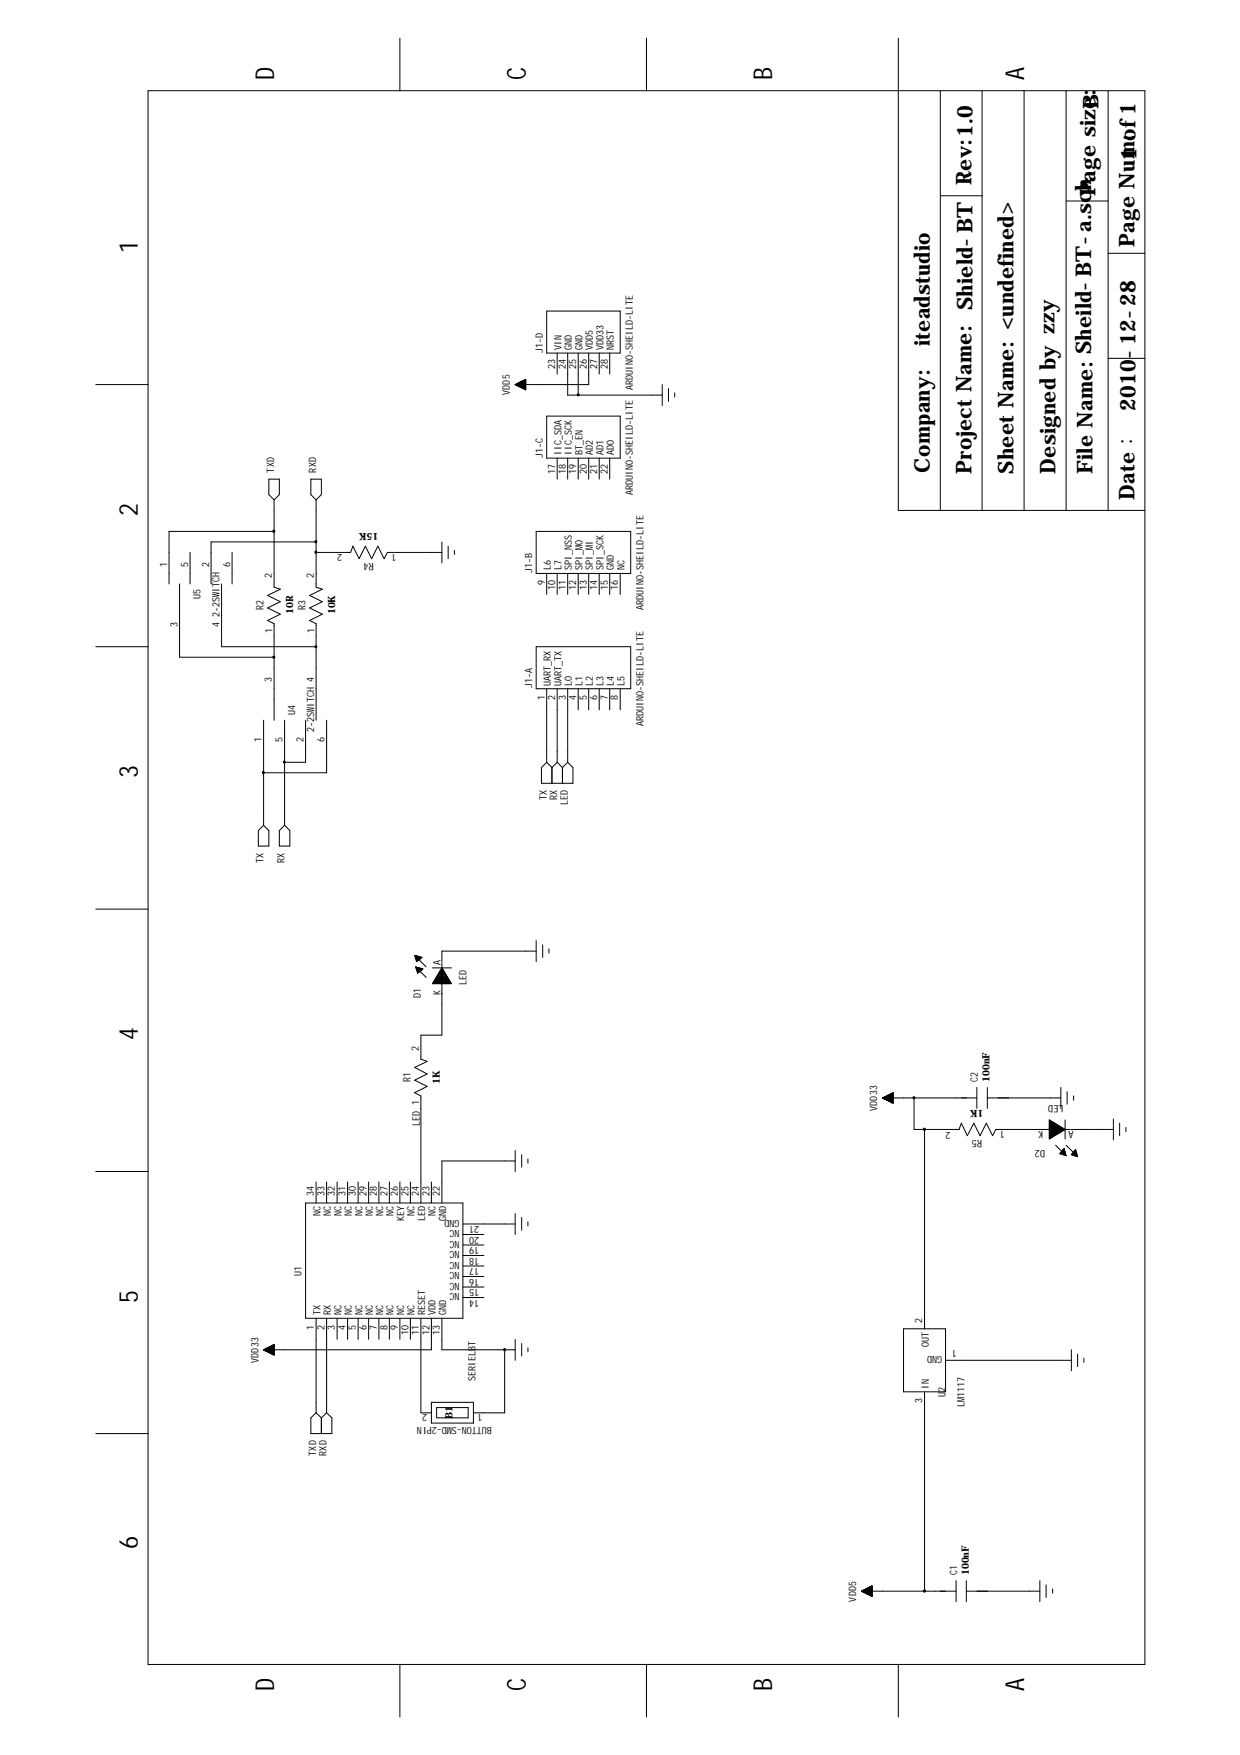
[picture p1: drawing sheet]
<svg xmlns="http://www.w3.org/2000/svg" width="210mm" height="297mm" viewBox="0 0 210 297" stroke-linecap="round" stroke-linejoin="round" font-family="sans-serif">
<g fill="none" stroke="#000" stroke-width=".17">
<path d="M25.1 15.4h168.7v266.3h-168.7zM67.7 6.5v8.9M109.4 6.5v8.9M152.1 6.5v8.8M152.1 15.4v71h41.7M159.2 15.4v71M166.2 15.4v71M173.4 15.4v71M180.5 15.4v71M187.6 15.4v71M159.2 33.1h7M180.5 34h7.1"/>
<path d="M92.5 52.6h12.5v7.2h-12.5zM94.3 59.8v3.5M96.1 59.8v7.1h16M97.9 59.8v7.1M99.7 59.8v5.3h-12.5M101.4 59.8v3.5M103.2 59.8v3.5M187.6 42.9h6.2M16.2 65.1h8.9M87.2 65.1l1.8-.9v1.8zM87.3 65.1h1.7M87.5 65v.2h1.5"/>
<path d="M87.6 64.9v.4M87.6 65.3h1.4M87.7 64.8v.5h1.3M87.8 64.8v.6M87.8 65.4h1.2M88 64.7v.8M88 65.5h1M88.2 64.6v.9M88.2 65.6h.8M88.3 64.5v1.1M88.4 64.5v1.2M88.5 65.7h.5"/>
<path d="M88.6 64.4v1.4M88.6 65.8h.4M88.7 64.3v1.6h.3M88.9 64.2v1.7M88.9 65.9h.1M89 64.2l-.1 1.7M89 64.3h-.2v1.6M89 64.4h-.4v1.4M89 64.5h-.5v1.2M89 64.5h-.7v1.1h.7M89 64.6h-.8v1M89 64.7h-.9v.8"/>
<path d="M89 64.7h-1.1v.7M89 64.8h-1.2v.5M89 64.9h-1.3v.4M89 65h-1.5v.2M89 65h-1.6v.1M92.5 70.4h12.5v7.1h-12.5zM94.3 77.5v3.6M96.1 77.5v3.6M97.9 77.5v3.6M99.7 77.5v3.6M101.4 77.5v3.6M103.2 77.5v3.6"/>
<path d="M112.1 65.1v3.6M113.2 65.8v2.1M114.2 66.5v.7M187.6 60.6h6.2M30.4 98.8v12.4h16M32.2 93.5v5.3M37.5 98.8v10.7h16M39.3 93.5v5.3M45.5 81.1h1.8v2.6l-.9 .9-.9-.9zM46.4 84.6v14.8l1.1 .3-2.2 1.1 2.2 1-2.2 1.1 2.2 1.1-2.2 1 1.1 .6v16.3M46.4 89.9h-17.8v8.9M52.6 81.1h1.8v2.6l-.9 .9-.9-.9z"/>
<path d="M53.5 84.6v14.8l1.1 .3-2.2 1.1 2.2 1-2.2 1.1 2.2 1.1-2.2 1 1.1 .6v16.3M53.5 93.5h5.9l.3-1.1 1.1 2.2 1-2.2 1.1 2.2 1.1-2.2 1 2.2 .6-1.1h9.2M53.5 91.7h-17.8v7.1M74.8 91.7v3.6M75.9 92.4v2.2M76.9 93.2v.6M90.8 89.9h16v7.2h-16zM92.5 97.1v3.5M94.3 97.1v3.5M96.1 97.1v3.5M97.9 97.1v3.5M99.7 97.1v3.5"/>
<path d="M101.4 97.1v3.5M103.2 97.1v3.5M105 97.1v3.5M16.2 109.5h8.9M90.8 109.5h16v7.1h-16zM92.5 116.6v12.4M94.3 116.6v12.4M96.1 116.6v12.4M97.9 116.6v3.5M99.7 116.6v3.5M101.4 116.6v3.5M103.2 116.6v3.5"/>
<path d="M105 116.6v3.5M44.6 121.9v17.8M44.6 139.7l.9 .9v2.6h-1.8v-2.6zM48.2 121.9v17.8M48.2 139.7l.9 .9v2.6h-1.8v-2.6zM51.7 121.9v7.1h-3.5M55.3 121.9v8.9h-10.7M92.5 129l.9 .9M92.5 129l-.8 .9v2.7h5.3v-2.7l-.9-.9M93.4 129.9v2.7M94.3 129l.9 .9M94.3 129l-.9 .9"/>
<path d="M95.2 129.9v2.7M96.1 129l-.9 .9M16.2 153.9h8.9M90.8 159.2v3.6M91.9 159.9v2.1M70.2 161.9h.7M70.3 162h1.1M70.4 163.6l1.7 1.8M70.4 163.6l.3 1.1M70.4 163.6l1.2 .4M70.4 161.9l1.7 1.7M70.4 161.7v.5h.8"/>
<path d="M70.4 163.8h.6M70.4 162.4h.6M70.4 164h1.2M70.4 162.6h.4M70.5 163.7v.5h.9M70.5 161.7v1.1M70.6 164.4h.6M70.7 164.5h.3M70.7 161.8v.8M70.7 163.7v1M70.9 161.9v.6M70.9 163.8v.8"/>
<path d="M71.1 162v.4M71.1 163.8v.7M71.2 162v.2M71.2 163.9v.4M71.2 162.2l-.7 .6M71.4 164.2l-.7 .5M71.4 163.9v.3M71.4 162l-1.2-.3 .3 1.1M71.4 162l-.2 .2M71.6 164l-.2 .2M73.2 163.8h3.2M73.3 166.3h3"/>
<path d="M73.4 166.2v.3M73.4 166.1h2.8M73.5 165.9h2.6M73.6 165.9v.6M73.6 165.8h2.4M73.7 166.5v-.9h2.2v.9M73.8 165.4h2M73.9 165.3v1.2M74 165.3h1.6M74.2 164.9h1.2M74.3 166.5v-1.8h1.1v1.8M74.4 164.5h.8"/>
<path d="M74.5 164.4h.6M74.5 164.4v2.1M74.6 164.2h.4M74.6 164.2v2.3M74.7 164h.2M74.8 162.9v12.3h-3.6v4.1l1.1 .3-2.1 1.1 2.1 1.1-2.1 1 2.1 1.1-2.1 1 1 .6v18.1M74.8 163.8l1.6 2.7h-3.2zM75 164.1v2.4M75.1 164.4v2.1M75.5 165v1.5M75.5 165h-1.4v1.5M75.7 165.3v1.2"/>
<path d="M76 165.9v.6M76.2 166.2v.3M90.8 161h-16v1.8M92.9 160.6v.7M16.2 198.3h8.9M87.2 196.5h-12.4v7.1M87.2 194.7v3.6M88.3 195.4v2.2M89.4 196.2v.7M149.4 185.8h16M149.4 185.8l1.8 .9M149.4 185.8l1.8-.9v1.8"/>
<path d="M149.5 185.8v.1M149.5 185.9h1.7M149.6 185.7v.3M149.6 186h1.6M149.7 185.7v.3M149.7 186.1h1.5M149.9 185.6v.5M149.9 186.1h1.3M150 185.5v.7M150 186.2h1.2M150.2 185.4v.9h1M150.3 185.4v.9"/>
<path d="M150.5 185.3v1.1M150.5 186.4h.7M150.6 185.2v1.3h.6M150.7 185.2v1.3M150.9 185.1v1.5M150.9 186.6h.3M151 185v1.6M151 186.7h.2M151.2 185l-.1 1.7M151.2 185.1h-.2v1.5M151.2 185.1h-.4v1.4h.4M151.2 185.2h-.5v1.3"/>
<path d="M151.2 185.3h-.7v1.1M151.2 185.4h-.8v.9h.8M151.2 185.4h-1v.9M151.2 185.5h-1.1v.7M151.2 185.6h-1.2v.5M151.2 185.6h-1.4v.5M151.2 185.7h-1.6v.3M151.2 185.7h-1.7v.2M154.7 185.8v5.4h7.6l.4-1.1 1 2.1 1.1-2.1 1.1 2.1 1.1-2.1 1 2.1 .6-1h12.6M156.5 191.2v33.7M165.4 184.1v3.5M167.1 185.8h12.5"/>
<path d="M167.1 184.1v3.5M177.6 189.6l2.7 1.6-2.7 1.6zM177.6 190.7h1.8v1h-1.8M177.6 190.4h1.5v1.5M177.6 190.1h.9v2.1h-.9M177.6 191h2.4M177.6 190.8h2.1M177.6 190.3h1.2M177.6 189.9h.6M177.6 189.8h.3M177.6 192.6h.3M177.6 192.4h.6"/>
<path d="M177.6 192.1h1.2M177.6 191.9h1.5M177.6 191.5h2.1M177.6 191.3h2.4M177.8 189.7v3M178 189.8v2.8M178.2 189.9v2.5M178.4 190v2.3M178.7 190.2v1.9M178.7 193.8l1.8 1.8M178.9 190.3v1.8M179.2 190.5v1.3"/>
<path d="M179.4 195.3l1.1 .3M179.4 195.3h.9M179.5 195.1h.8M179.6 184.1v3.5M179.6 190.7v.9M179.6 195v.3M179.7 194.9h.6M179.7 190.8v.7M179.7 194.8v.6M179.8 194.7h.4M180 191v.4M180 194.5v.9h.4"/>
<path d="M180 194.5l-.6 .8M180 194.5h.1M180.1 191.1v.2M180.1 194.4v1.1M180.1 194.4l-.1 .1M180.1 194.4l.4 1.2M180.3 189.6v3.2M180.3 194.9v.6M180.5 193.8l1.7 1.8M180.6 184.8v2.1M181.4 191.2h7.1M181.4 195.4h.9"/>
<path d="M181.5 195.3h.7M181.5 195.2v.3M181.7 195.1h.5M181.7 185.5v.7M181.7 195v.5M181.8 194.9h.3M181.9 194.7h.2M181.9 194.7l-.5 .7M181.9 194.7v.9h.5M182.1 194.5l.3 1.3-1-.4M182.1 194.5l-.2 .2M182.1 194.5v1.2"/>
<path d="M182.2 195.1v.6M188.5 189.4v3.5M189.5 190.1v2.1M190.6 190.8v.7M51.7 203.6h26.7v19.5h-26.7zM53.5 200.1v3.5M55.3 200.1v3.5M57.1 200.1v3.5M58.8 200.1v3.5M60.6 200.1v3.5M62.4 200.1v3.5M64.1 200.1v3.5"/>
<path d="M65.9 200.1v3.5M67.7 200.1v3.5M69.5 200.1v3.5M73 200.1v3.5M78.4 219.6h3.5M78.4 217.8h3.5M78.4 216.1h3.5M78.4 214.3h3.5M78.4 212.5h3.5M78.4 210.7h3.5M78.4 208.9h3.5M78.4 207.2h8.8"/>
<path d="M87.2 205.4v3.5M88.3 206.1v2.1M89.4 206.8v.7M44.6 228.5l1.8-.9v1.7zM44.7 228.4v.1M44.7 228.5h1.7M44.8 228.4v.1M44.8 228.6h1.6M45 228.3v.3M45 228.7h1.4M45.1 228.2v.5M45.1 228.8h1.3"/>
<path d="M45.3 228.1v.7h1.1M45.4 228.1v.7M45.4 228.9h1M45.6 228v.9M45.6 229h.8M45.7 227.9v1.1M45.7 229h.7M45.8 227.9v1.2M45.8 229.1h.6M46 227.8v1.3M46.1 227.7v1.5M46.1 229.3h.3"/>
<path d="M46.3 227.7v1.6M46.3 229.3h.1M46.4 227.6l-.1 1.7M46.4 227.7h-.2v1.6M46.4 227.7h-.4v1.5h.4M46.4 227.8h-.5v1.3M46.4 227.9h-.6v1.1M46.4 228h-.8v1M46.4 228h-.9v.9M46.4 228.1h-1.1v.7M46.4 228.2h-1.2v.6M46.4 228.2h-1.4v.5"/>
<path d="M46.4 228.3h-1.5v.3M46.4 228.4h-1.7v.1M53.5 239.1l-.9 .9v2.6h3.6v-2.6l-.9-.9M53.5 223.1v16M53.5 239.1l.9 .9M54.4 240v2.6M55.3 223.1v16M55.3 239.1l-.9 .9M57.1 223.1v3.6M58.8 223.1v3.6M60.6 223.1v3.6M62.4 223.1v3.6"/>
<path d="M64.1 223.1v3.6M65.9 223.1v3.6M67.7 223.1v3.6M69.5 223.1v3.6M71.2 223.1v16h1.8M73 223.1v5.4h-28.4M73 237.3h7.1v3.6h-7.1zM73.9 238.2h5.3v1.8h-5.3zM74.8 223.1v5.4h12.4M85.4 228.5v10.6h-5.3M87.2 226.7v3.5M88.3 227.4v2.1"/>
<path d="M89.4 228.1v.7M153 224.9h7.1v10.7h-7.1zM156.5 235.6v33.7M160.1 230.2h21.3M181.4 228.5v3.5M182.4 229.2v2.1M183.5 229.9v.7M16.2 242.6h8.9M145.8 269.3h16M145.9 269.3h.1M145.9 269.4h1.7M146 269.2v.2"/>
<path d="M146 269.4h1.6M146.2 269.1v.4M146.2 269.5h1.4M146.3 269.1v.5h1.3M146.5 269v.6h1.1M146.6 268.9v.8M146.6 269.7h1M146.8 268.8v1M146.8 269.8h.8M146.9 268.8v1M146.9 269.9h.7M147 268.7v1.2"/>
<path d="M147.1 269.9h.5M147.2 268.6v1.4M147.3 268.5v1.5M147.4 270.1h.2M147.5 268.5v1.6M147.5 270.2h.1M147.6 268.4v1.8l-1.8-.9M147.6 268.4l-1.8 .9M147.6 268.4l-.1 1.8M147.6 268.5h-.2v1.6M147.6 268.6h-.4v1.4h.4M147.6 268.7h-.5v1.2"/>
<path d="M147.6 268.8h-.6v1.1M147.6 268.8h-.7v1M147.6 268.9h-.9v.8M147.6 268.9h-1.1v.7M147.6 269h-1.2v.6M147.6 269.1h-1.3v.4M147.6 269.1h-1.5v.3M147.6 269.2h-1.6v.2M161.8 267.5v3.6M163.6 269.3h12.4M163.6 267.5v3.6M176 267.5v3.6"/>
<path d="M177.1 268.3v2.1M178.2 268.9v.7M67.7 281.7v8.9M109.4 281.7v8.9M152.1 281.7v8.9"/>
</g>
<g fill="#000" stroke="#000" stroke-width=".17">
<path d="M97.7 66.7h.3v.2h-.3z" fill-rule="evenodd"/>
<path d="M46.2 89.8h.3v.2h-.3z" fill-rule="evenodd"/>
<path d="M53.3 93.3h.3v.3h-.3z" fill-rule="evenodd"/>
<path d="M53.3 91.6h.3v.2h-.3z" fill-rule="evenodd"/>
<path d="M46.2 111.1h.3v.3h-.3z" fill-rule="evenodd"/>
<path d="M53.3 109.3h.3v.3h-.3z" fill-rule="evenodd"/>
<path d="M44.4 130.6h.3v.3h-.3z" fill-rule="evenodd"/>
<path d="M48 128.9h.2v.2h-.2z" fill-rule="evenodd"/>
<path d="M154.6 185.7h.2v.2h-.2z" fill-rule="evenodd"/>
<path d="M156.3 191h.3v.3h-.3z" fill-rule="evenodd"/>
<path d="M85.3 228.3h.2v.3h-.2z" fill-rule="evenodd"/>
<path d="M156.3 269.2h.3v.2h-.3z" fill-rule="evenodd"/>
</g>
<g font-size="4.4">
<text x="46.4" y="13.6" transform="rotate(-90 46.4 13.6)">D</text>
<text x="89" y="13.6" transform="rotate(-90 89 13.6)">C</text>
<text x="130.7" y="13.6" transform="rotate(-90 130.7 13.6)">B</text>
<text x="173.4" y="13.6" transform="rotate(-90 173.4 13.6)">A</text>
<text x="23.3" y="42.9" transform="rotate(-90 23.3 42.9)">1</text>
<text x="23.3" y="87.3" transform="rotate(-90 23.3 87.3)">2</text>
<text x="23.3" y="131.7" transform="rotate(-90 23.3 131.7)">3</text>
<text x="23.3" y="176.1" transform="rotate(-90 23.3 176.1)">4</text>
<text x="23.3" y="220.5" transform="rotate(-90 23.3 220.5)">5</text>
<text x="23.3" y="262.2" transform="rotate(-90 23.3 262.2)">6</text>
<text x="46.4" y="286.2" transform="rotate(-90 46.4 286.2)">D</text>
<text x="89" y="286.2" transform="rotate(-90 89 286.2)">C</text>
<text x="130.7" y="286.2" transform="rotate(-90 130.7 286.2)">B</text>
<text x="173.4" y="286.2" transform="rotate(-90 173.4 286.2)">A</text>
</g>
<g font-size="3.7">
<text x="186" y="18.4" transform="rotate(-90 186 18.4)">B</text>
<text x="192" y="27" transform="rotate(-90 192 27)">m:</text>
<text x="164.5" y="31.4" transform="rotate(-90 164.5 31.4)">Rev:1.0</text>
<text x="185.4" y="33.1" transform="rotate(-90 185.4 33.1)">Page size:</text>
<text x="192" y="41.8" transform="rotate(-90 192 41.8)">Page Nu1 of 1</text>
<text x="157.4" y="58.5" transform="rotate(-90 157.4 58.5)">iteadstudio</text>
<text x="192.2" y="69.5" transform="rotate(-90 192.2 69.5)">2010-12-28</text>
<text x="157.4" y="80" transform="rotate(-90 157.4 80)">Company:</text>
<text x="164.5" y="80.2" transform="rotate(-90 164.5 80.2)">Project Name: Shield-BT</text>
<text x="171.6" y="80.2" transform="rotate(-90 171.6 80.2)">Sheet Name: &lt;undefined&gt;</text>
<text x="178.7" y="80.2" transform="rotate(-90 178.7 80.2)">Designed by zzy</text>
<text x="184.9" y="80.2" transform="rotate(-90 184.9 80.2)">File Name: Sheild-BT-a.sch</text>
<text x="192" y="84.6" transform="rotate(-90 192 84.6)">Date：</text>
</g>
<g font-size="1.7">
<text x="91.9" y="59.7" transform="rotate(-90 91.9 59.7)">J1-D</text>
<text x="95" y="59.3" transform="rotate(-90 95 59.3)">VIN</text>
<text x="96.8" y="59.3" transform="rotate(-90 96.8 59.3)">GND</text>
<text x="98.6" y="59.3" transform="rotate(-90 98.6 59.3)">GND</text>
<text x="100.4" y="59.3" transform="rotate(-90 100.4 59.3)">VDD5</text>
<text x="102.2" y="59.3" transform="rotate(-90 102.2 59.3)">VDD33</text>
<text x="103.9" y="59.3" transform="rotate(-90 103.9 59.3)">NRST</text>
<text x="94" y="62.5" transform="rotate(-90 94 62.5)">23</text>
<text x="95.8" y="62.5" transform="rotate(-90 95.8 62.5)">24</text>
<text x="97.5" y="62.5" transform="rotate(-90 97.5 62.5)">25</text>
<text x="99.3" y="62.5" transform="rotate(-90 99.3 62.5)">26</text>
<text x="101.1" y="62.5" transform="rotate(-90 101.1 62.5)">27</text>
<text x="102.9" y="62.5" transform="rotate(-90 102.9 62.5)">28</text>
<text x="86.3" y="66.9" transform="rotate(-90 86.3 66.9)">VDD5</text>
<text x="107.1" y="66" transform="rotate(-90 107.1 66)">ARDUINO-SHEILD-LITE</text>
<text x="91.9" y="77.5" transform="rotate(-90 91.9 77.5)">J1-C</text>
<text x="95" y="77" transform="rotate(-90 95 77)">IIC_SDA</text>
<text x="96.8" y="77" transform="rotate(-90 96.8 77)">IIC_SCK</text>
<text x="98.6" y="77" transform="rotate(-90 98.6 77)">BT_EN</text>
<text x="100.4" y="77" transform="rotate(-90 100.4 77)">AD2</text>
<text x="102.2" y="77" transform="rotate(-90 102.2 77)">AD1</text>
<text x="103.9" y="77" transform="rotate(-90 103.9 77)">AD0</text>
<text x="46.4" y="80" transform="rotate(-90 46.4 80)">TXD</text>
<text x="53.5" y="80" transform="rotate(-90 53.5 80)">RXD</text>
<text x="94" y="80.3" transform="rotate(-90 94 80.3)">17</text>
<text x="95.8" y="80.3" transform="rotate(-90 95.8 80.3)">18</text>
<text x="97.5" y="80.3" transform="rotate(-90 97.5 80.3)">19</text>
<text x="99.3" y="80.3" transform="rotate(-90 99.3 80.3)">20</text>
<text x="101.1" y="80.3" transform="rotate(-90 101.1 80.3)">21</text>
<text x="102.9" y="80.3" transform="rotate(-90 102.9 80.3)">22</text>
<text x="107.1" y="83.8" transform="rotate(-90 107.1 83.8)">ARDUINO-SHEILD-LITE</text>
<text x="28.3" y="96" transform="rotate(-90 28.3 96)">1</text>
<text x="31.8" y="96" transform="rotate(-90 31.8 96)">5</text>
<text x="35.4" y="96" transform="rotate(-90 35.4 96)">2</text>
<text x="38.9" y="96" transform="rotate(-90 38.9 96)">6</text>
<text x="57.9" y="93.8" transform="rotate(-180 57.9 93.8)">2</text>
<text x="63.3" y="95.3" transform="rotate(-180 63.3 95.3)">R4</text>
<text x="64.1" y="90.3" transform="rotate(-180 64.1 90.3)">15K</text>
<text x="67.1" y="93.8" transform="rotate(-180 67.1 93.8)">1</text>
<text x="34" y="101.5" transform="rotate(-90 34 101.5)">U5</text>
<text x="37.2" y="100.2" transform="rotate(-90 37.2 100.2)">ITCH</text>
<text x="46" y="97.9" transform="rotate(-90 46 97.9)">2</text>
<text x="53.1" y="97.9" transform="rotate(-90 53.1 97.9)">2</text>
<text x="90.1" y="97" transform="rotate(-90 90.1 97)">J1-B</text>
<text x="92.2" y="99" transform="rotate(-90 92.2 99)">9</text>
<text x="93.3" y="96.5" transform="rotate(-90 93.3 96.5)">L6</text>
<text x="94" y="99.8" transform="rotate(-90 94 99.8)">10</text>
<text x="95" y="96.5" transform="rotate(-90 95 96.5)">L7</text>
<text x="95.8" y="99.8" transform="rotate(-90 95.8 99.8)">11</text>
<text x="96.8" y="96.5" transform="rotate(-90 96.8 96.5)">SPI_NSS</text>
<text x="97.5" y="99.8" transform="rotate(-90 97.5 99.8)">12</text>
<text x="98.6" y="96.5" transform="rotate(-90 98.6 96.5)">SPI_MO</text>
<text x="99.3" y="99.8" transform="rotate(-90 99.3 99.8)">13</text>
<text x="100.4" y="96.5" transform="rotate(-90 100.4 96.5)">SPI_MI</text>
<text x="101.1" y="99.8" transform="rotate(-90 101.1 99.8)">14</text>
<text x="102.2" y="96.5" transform="rotate(-90 102.2 96.5)">SPI_SCK</text>
<text x="102.9" y="99.8" transform="rotate(-90 102.9 99.8)">15</text>
<text x="103.9" y="96.5" transform="rotate(-90 103.9 96.5)">GND</text>
<text x="104.6" y="99.8" transform="rotate(-90 104.6 99.8)">16</text>
<text x="105.7" y="96.5" transform="rotate(-90 105.7 96.5)">NC</text>
<text x="30.1" y="106.1" transform="rotate(-90 30.1 106.1)">3</text>
<text x="37.2" y="106.1" transform="rotate(-90 37.2 106.1)">4</text>
<text x="37.2" y="104.4" transform="rotate(-90 37.2 104.4)">2-2SW</text>
<text x="44.6" y="103.2" transform="rotate(-90 44.6 103.2)">R2</text>
<text x="46.1" y="107.1" transform="rotate(-90 46.1 107.1)">1</text>
<text x="49.6" y="104" transform="rotate(-90 49.6 104)">10R</text>
<text x="51.7" y="103.2" transform="rotate(-90 51.7 103.2)">R3</text>
<text x="53.2" y="107.1" transform="rotate(-90 53.2 107.1)">1</text>
<text x="56.7" y="104" transform="rotate(-90 56.7 104)">10K</text>
<text x="108.9" y="103.3" transform="rotate(-90 108.9 103.3)">ARDUINO-SHEILD-LITE</text>
<text x="46" y="115.5" transform="rotate(-90 46 115.5)">3</text>
<text x="53.2" y="119.7" transform="rotate(-90 53.2 119.7)">ITCH 4</text>
<text x="90.1" y="116.5" transform="rotate(-90 90.1 116.5)">J1-A</text>
<text x="92.2" y="118.5" transform="rotate(-90 92.2 118.5)">1</text>
<text x="93.3" y="116.1" transform="rotate(-90 93.3 116.1)">UART_RX</text>
<text x="94" y="118.5" transform="rotate(-90 94 118.5)">2</text>
<text x="95" y="116.1" transform="rotate(-90 95 116.1)">UART_TX</text>
<text x="95.8" y="118.5" transform="rotate(-90 95.8 118.5)">3</text>
<text x="96.8" y="116.1" transform="rotate(-90 96.8 116.1)">L0</text>
<text x="97.5" y="118.5" transform="rotate(-90 97.5 118.5)">4</text>
<text x="98.6" y="116.1" transform="rotate(-90 98.6 116.1)">L1</text>
<text x="99.3" y="118.5" transform="rotate(-90 99.3 118.5)">5</text>
<text x="100.4" y="116.1" transform="rotate(-90 100.4 116.1)">L2</text>
<text x="101.1" y="118.5" transform="rotate(-90 101.1 118.5)">6</text>
<text x="102.2" y="116.1" transform="rotate(-90 102.2 116.1)">L3</text>
<text x="102.9" y="118.5" transform="rotate(-90 102.9 118.5)">7</text>
<text x="103.9" y="116.1" transform="rotate(-90 103.9 116.1)">L4</text>
<text x="104.6" y="118.5" transform="rotate(-90 104.6 118.5)">8</text>
<text x="105.7" y="116.1" transform="rotate(-90 105.7 116.1)">L5</text>
<text x="44.2" y="125.6" transform="rotate(-90 44.2 125.6)">1</text>
<text x="47.8" y="125.6" transform="rotate(-90 47.8 125.6)">5</text>
<text x="50" y="121" transform="rotate(-90 50 121)">U4</text>
<text x="51.4" y="125.6" transform="rotate(-90 51.4 125.6)">2</text>
<text x="53.2" y="123.9" transform="rotate(-90 53.2 123.9)">2-2SW</text>
<text x="54.9" y="125.6" transform="rotate(-90 54.9 125.6)">6</text>
<text x="108.9" y="122.8" transform="rotate(-90 108.9 122.8)">ARDUINO-SHEILD-LITE</text>
<text x="92.5" y="135.4" transform="rotate(-90 92.5 135.4)">TX</text>
<text x="94.3" y="135.4" transform="rotate(-90 94.3 135.4)">RX</text>
<text x="96.1" y="136.3" transform="rotate(-90 96.1 136.3)">LED</text>
<text x="44.6" y="146" transform="rotate(-90 44.6 146)">TX</text>
<text x="48.2" y="146" transform="rotate(-90 48.2 146)">RX</text>
<text x="74.5" y="163.3" transform="rotate(-90 74.5 163.3)">A</text>
<text x="79" y="166.8" transform="rotate(-90 79 166.8)">LED</text>
<text x="71.2" y="169" transform="rotate(-90 71.2 169)">D1</text>
<text x="74.5" y="168.4" transform="rotate(-90 74.5 168.4)">K</text>
<text x="70.9" y="177.8" transform="rotate(-90 70.9 177.8)">2</text>
<text x="69.5" y="183.2" transform="rotate(-90 69.5 183.2)">R1</text>
<text x="74.5" y="183.4" transform="rotate(-90 74.5 183.4)">1K</text>
<text x="165.5" y="183.2" transform="rotate(-90 165.5 183.2)">C2</text>
<text x="167.5" y="183.2" transform="rotate(-90 167.5 183.2)">100nF</text>
<text x="71.1" y="190.7" transform="rotate(-90 71.1 190.7)">LED 1</text>
<text x="148.5" y="188.1" transform="rotate(-90 148.5 188.1)">VDD33</text>
<text x="160.9" y="191.5" transform="rotate(-180 160.9 191.5)">2</text>
<text x="166.5" y="187.9" transform="rotate(-180 166.5 187.9)">1K</text>
<text x="170.1" y="191.5" transform="rotate(-180 170.1 191.5)">1</text>
<text x="176.6" y="191.4" transform="rotate(-180 176.6 191.4)">K</text>
<text x="180" y="187" transform="rotate(-180 180 187)">LED</text>
<text x="181.7" y="191.4" transform="rotate(-180 181.7 191.4)">A</text>
<text x="166.2" y="192.9" transform="rotate(-180 166.2 192.9)">R5</text>
<text x="176.9" y="194.7" transform="rotate(-180 176.9 194.7)">D2</text>
<text x="53.1" y="202.5" transform="rotate(-90 53.1 202.5)">34</text>
<text x="54.9" y="202.5" transform="rotate(-90 54.9 202.5)">33</text>
<text x="56.7" y="202.5" transform="rotate(-90 56.7 202.5)">32</text>
<text x="58.5" y="202.5" transform="rotate(-90 58.5 202.5)">31</text>
<text x="60.2" y="202.5" transform="rotate(-90 60.2 202.5)">30</text>
<text x="62" y="202.5" transform="rotate(-90 62 202.5)">29</text>
<text x="63.8" y="202.5" transform="rotate(-90 63.8 202.5)">28</text>
<text x="65.6" y="202.5" transform="rotate(-90 65.6 202.5)">27</text>
<text x="67.4" y="202.5" transform="rotate(-90 67.4 202.5)">26</text>
<text x="69.1" y="202.5" transform="rotate(-90 69.1 202.5)">25</text>
<text x="70.9" y="202.5" transform="rotate(-90 70.9 202.5)">24</text>
<text x="72.7" y="202.5" transform="rotate(-90 72.7 202.5)">23</text>
<text x="74.5" y="202.5" transform="rotate(-90 74.5 202.5)">22</text>
<text x="54.2" y="205.8" transform="rotate(-90 54.2 205.8)">NC</text>
<text x="56" y="205.8" transform="rotate(-90 56 205.8)">NC</text>
<text x="57.8" y="205.8" transform="rotate(-90 57.8 205.8)">NC</text>
<text x="59.6" y="205.8" transform="rotate(-90 59.6 205.8)">NC</text>
<text x="61.3" y="205.8" transform="rotate(-90 61.3 205.8)">NC</text>
<text x="63.1" y="205.8" transform="rotate(-90 63.1 205.8)">NC</text>
<text x="64.9" y="205.8" transform="rotate(-90 64.9 205.8)">NC</text>
<text x="66.6" y="205.8" transform="rotate(-90 66.6 205.8)">NC</text>
<text x="68.4" y="206.7" transform="rotate(-90 68.4 206.7)">KEY</text>
<text x="70.2" y="205.8" transform="rotate(-90 70.2 205.8)">NC</text>
<text x="72" y="206.7" transform="rotate(-90 72 206.7)">LED</text>
<text x="73.7" y="205.8" transform="rotate(-90 73.7 205.8)">NC</text>
<text x="75.5" y="206.7" transform="rotate(-90 75.5 206.7)">GND</text>
<text x="77.8" y="208.2" transform="rotate(-180 77.8 208.2)">NC</text>
<text x="77.8" y="206.4" transform="rotate(-180 77.8 206.4)">GND</text>
<text x="81.1" y="209.3" transform="rotate(-180 81.1 209.3)">20</text>
<text x="81.1" y="207.5" transform="rotate(-180 81.1 207.5)">21</text>
<text x="77.8" y="215.3" transform="rotate(-180 77.8 215.3)">NC</text>
<text x="77.8" y="213.6" transform="rotate(-180 77.8 213.6)">NC</text>
<text x="77.8" y="211.8" transform="rotate(-180 77.8 211.8)">NC</text>
<text x="77.8" y="210" transform="rotate(-180 77.8 210)">NC</text>
<text x="81.1" y="214.6" transform="rotate(-180 81.1 214.6)">17</text>
<text x="81.1" y="212.8" transform="rotate(-180 81.1 212.8)">18</text>
<text x="81.1" y="211.1" transform="rotate(-180 81.1 211.1)">19</text>
<text x="51" y="216" transform="rotate(-90 51 216)">U1</text>
<text x="77.8" y="218.9" transform="rotate(-180 77.8 218.9)">NC</text>
<text x="77.8" y="217.1" transform="rotate(-180 77.8 217.1)">NC</text>
<text x="81.1" y="219.9" transform="rotate(-180 81.1 219.9)">14</text>
<text x="81.1" y="218.2" transform="rotate(-180 81.1 218.2)">15</text>
<text x="81.1" y="216.4" transform="rotate(-180 81.1 216.4)">16</text>
<text x="53.1" y="225" transform="rotate(-90 53.1 225)">1</text>
<text x="54.2" y="222.6" transform="rotate(-90 54.2 222.6)">TX</text>
<text x="54.9" y="225" transform="rotate(-90 54.9 225)">2</text>
<text x="56" y="222.6" transform="rotate(-90 56 222.6)">RX</text>
<text x="56.7" y="225" transform="rotate(-90 56.7 225)">3</text>
<text x="57.8" y="222.6" transform="rotate(-90 57.8 222.6)">NC</text>
<text x="58.5" y="225" transform="rotate(-90 58.5 225)">4</text>
<text x="59.6" y="222.6" transform="rotate(-90 59.6 222.6)">NC</text>
<text x="60.2" y="225" transform="rotate(-90 60.2 225)">5</text>
<text x="61.3" y="222.6" transform="rotate(-90 61.3 222.6)">NC</text>
<text x="62" y="225" transform="rotate(-90 62 225)">6</text>
<text x="63.1" y="222.6" transform="rotate(-90 63.1 222.6)">NC</text>
<text x="63.8" y="225" transform="rotate(-90 63.8 225)">7</text>
<text x="64.9" y="222.6" transform="rotate(-90 64.9 222.6)">NC</text>
<text x="65.6" y="225" transform="rotate(-90 65.6 225)">8</text>
<text x="66.6" y="222.6" transform="rotate(-90 66.6 222.6)">NC</text>
<text x="67.4" y="225" transform="rotate(-90 67.4 225)">9</text>
<text x="68.4" y="222.6" transform="rotate(-90 68.4 222.6)">NC</text>
<text x="69.1" y="225.9" transform="rotate(-90 69.1 225.9)">10</text>
<text x="70.2" y="222.6" transform="rotate(-90 70.2 222.6)">NC</text>
<text x="70.9" y="225.9" transform="rotate(-90 70.9 225.9)">11</text>
<text x="72" y="222.6" transform="rotate(-90 72 222.6)">RESET</text>
<text x="72.7" y="225.9" transform="rotate(-90 72.7 225.9)">12</text>
<text x="73.7" y="222.6" transform="rotate(-90 73.7 222.6)">VDD</text>
<text x="74.5" y="225.9" transform="rotate(-90 74.5 225.9)">13</text>
<text x="75.5" y="222.6" transform="rotate(-90 75.5 222.6)">GND</text>
<text x="156.1" y="223.8" transform="rotate(-90 156.1 223.8)">2</text>
<text x="157.2" y="228" transform="rotate(-90 157.2 228)">OUT</text>
<text x="43.7" y="230.7" transform="rotate(-90 43.7 230.7)">VDD33</text>
<text x="80.5" y="233.8" transform="rotate(-90 80.5 233.8)">SERIELBT</text>
<text x="159.5" y="229.5" transform="rotate(-180 159.5 229.5)">GND</text>
<text x="162" y="228.5" transform="rotate(-180 162 228.5)">1</text>
<text x="72.3" y="239.3" transform="rotate(-180 72.3 239.3)">2</text>
<text x="81.7" y="239.3" transform="rotate(-180 81.7 239.3)">1</text>
<text x="156.1" y="237.5" transform="rotate(-90 156.1 237.5)">3</text>
<text x="157.2" y="235" transform="rotate(-90 157.2 235)">IN</text>
<text x="160.1" y="236.4" transform="rotate(-90 160.1 236.4)">U2</text>
<text x="163.3" y="238.1" transform="rotate(-90 163.3 238.1)">LM1117</text>
<text x="76.6" y="240.2" transform="rotate(-90 76.6 240.2)">B1</text>
<text x="83.3" y="241.6" transform="rotate(-180 83.3 241.6)">BUTTON-SMD-2PIN</text>
<text x="53.5" y="246.4" transform="rotate(-90 53.5 246.4)">TXD</text>
<text x="55.3" y="246.4" transform="rotate(-90 55.3 246.4)">RXD</text>
<text x="162" y="266.6" transform="rotate(-90 162 266.6)">C1</text>
<text x="164" y="266.6" transform="rotate(-90 164 266.6)">100nF</text>
<text x="144.9" y="271.1" transform="rotate(-90 144.9 271.1)">VDD5</text>
</g>
</svg>
